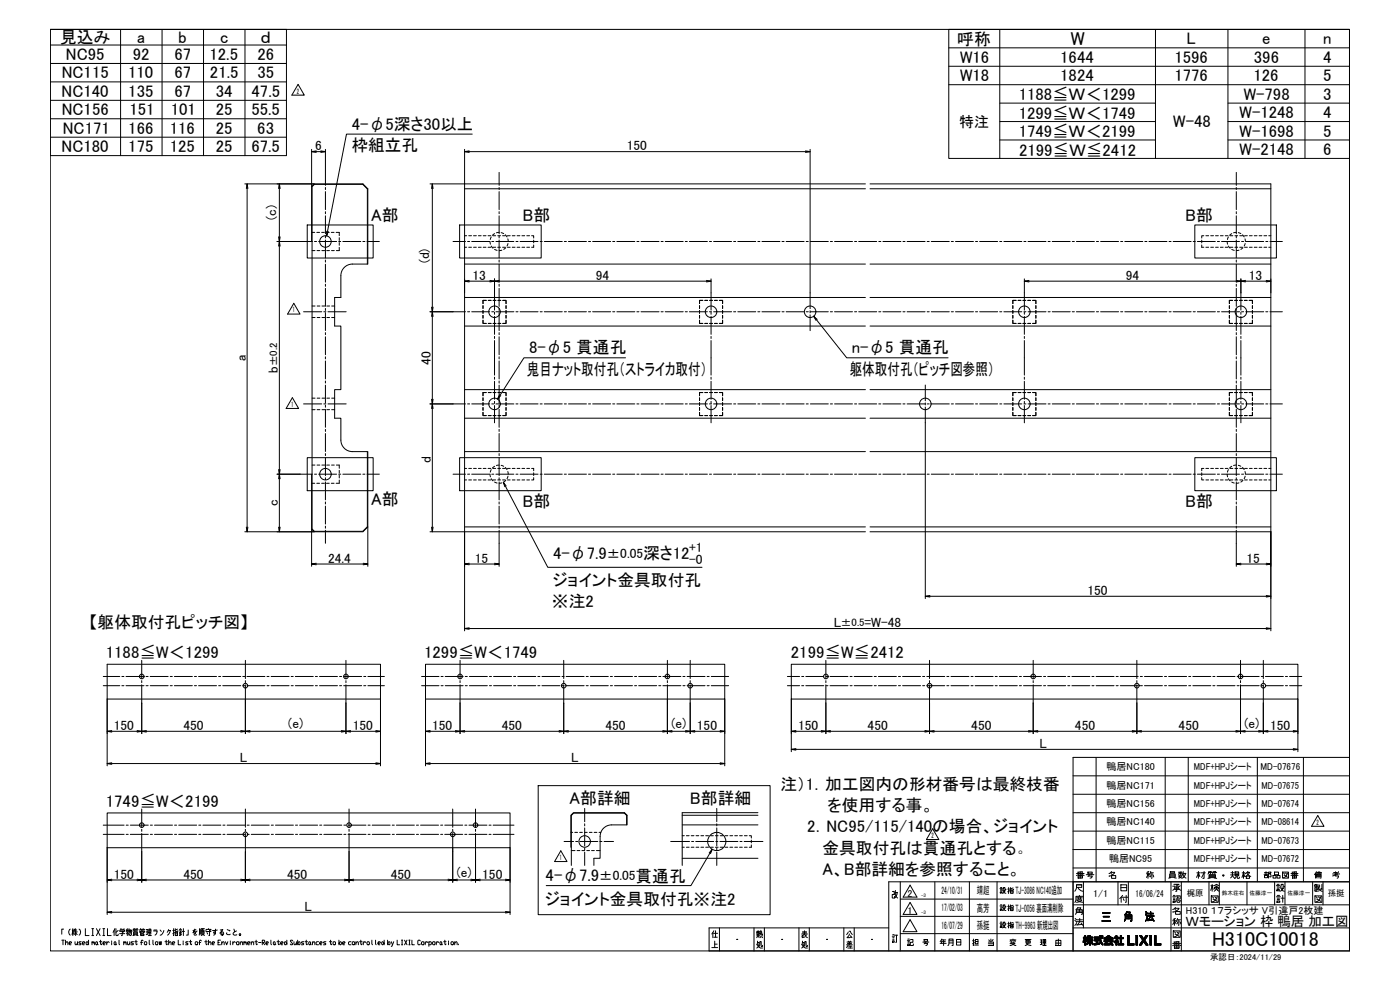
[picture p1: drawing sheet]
<svg xmlns="http://www.w3.org/2000/svg" width="841mm" height="594mm" viewBox="0 0 841 594" stroke-linecap="round" stroke-linejoin="round" font-family="sans-serif">
<!-- layer: TOS_WA -->
<g fill="none" stroke="#000" stroke-width=".6">
<path d="M30 18h781v553h-781zM658 455v75M700 455v75M714 455v75M755 455v75M783 455v75M811 455h-166v116v-41h166h-277v41M645 477h166M645 466h166M645 499h166M645 488h166M645 510h166"/>
<path d="M811 510h.1M811 510v61h-385v-14h108M536 535h1v2h-1v2h1v-1M538 536v2l1 1M538 536h1M538 535l-1 2M539 536v2l-2 1M541 530v41M547 532l4 7h-8zM562 530v41M582 530v41M599 530v41"/>
<path d="M645 521h166M651 530v27M672 530v14M673 531h4v4h-4zM673 533h4M678 530v14M703 530v41M710 530v41M726 530v14M732 530v14M749 530v14M766 530v14"/>
<path d="M772 530v14M789 530v14M795 530v14M38 558h-1v3M42 558a2.2 2.2 0 0 0 0 4M43 559h1M44 558v4M44 560h2M45 559h1M45 558l-1 1M45 558v4M48 558a2.2 2.2 0 0 1 0 4"/>
<path d="M51 558v4h2M55 558h1M56 558v4M58 558l2 4M60 558l-2 4M62 558h1M62 558v4M65 558v4h2M69 559v3M69 558l-1 2M70 558v4h1v-1M71 559l-1 1"/>
<path d="M72 559h3M72 559h3l-2 1v2M72 558l1 1M73 558v1M75 558l-1 1M76 558v1h1M76 559v1M76 558v4M77 559h2v2l-1 1M78 558l-1 2M78 559l-1 2M78 559v3"/>
<path d="M80 558h1M80 560h2v2h-2zM81 558v1M81 558h-1v1M82 558h1M82 558v1M83 558h-1l-1 1M84 558h1M84 560h2v1h-2zM84 558v1M85 558v1M85 559h.1"/>
<path d="M86 558h1M86 558l-1 1M86 558v1M88 560h1M88 558h1M88 558v3M89 558h2v2h-2zM89 559h2M90 558v4M92 559h2l-1 3M92 559h2M96 559h1"/>
<path d="M98 559l-1 2-1 1M101 558v1M104 559h1M104 558v4M105 558v1h2M107 558l-2 1M108 559v-1l1 1M108 559h1M108 559v3M109 559h2M110 558v4M113 559v3h-1"/>
<path d="M117 558l-1 2 1-1v2M118 558l-2 1M118 559l-1 2v1l1-1M120 558v4M120 558v3M121 558v4M121 558h2M121 559h2v2h-2zM121 559h2M122 558v1M124 559v-1h3v1M124 560h3"/>
<path d="M125 558h.1M126 559v3h-1M129 558v2h-1h1v1l-1 1M131 559h-3M132 559l2-1-2 3 2-1v2l-1-1 1 1M137 558l1 1M141 558v2M142 559l-1 1-1 1 1 1 1-1M429 559l-1 1v3M430 559v4M432 557v14M453 557v14"/>
<path d="M455 559h1M455 560v1M455 559v1h1M456 560v1v-1M456 560h2v2v-1M457 559l-1 3M459 557v14M480 557v14M482 560h3M483 559v2l-1 1M486 557v14M507 557v14"/>
<path d="M510 560l-1 1M510 559h1l1 2M513 557v14M541 550h104M541 540h104M547 542l4 7h-8zM547 552l4 8h-8zM645 557h166M645 544h166M37 565h2M38 565v3M39 567l1-1 1 2"/>
<path d="M39 565v3M42 567h1v-1h-1v1l1 1M44 561v-2l-1 2M44 561l1-1 1 1M45 566v2l2-1M47 566v2M49 566h-2l2 1-2 1M50 567h1v-1h-1v2h1M52 566l1 1-1 1v-1zM53 565v3M55 562h1M55 566h1v1"/>
<path d="M55 566v2M56 566h1v2M58 566h1l-1 2-1-1zM59 567v1M60 566h1M60 565v2l1 1v-1M62 562h1M62 567h1v-1h-1v1l1 1M64 566v2M66 566h-1l-1 1M67 565v1M67 566v2"/>
<path d="M69 566h1l-1 2v-1zM70 567v1M71 565l1 3M72 561h3M74 566h1v1M74 566v2M75 566h1v2M77 566v2l1-1M77 560l-1 1M78 566v2M80 566h-1l1 1-1 1M80 560h2"/>
<path d="M80 561h2M81 562h-1M81 566h1M82 565v2v1v-1M82 562h1M84 560v-1h3v1M84 561h2v1h-2zM84 561h.1M84 566h2M86 565h-1v3M87 566h1v2l-1-1zM89 561h-1"/>
<path d="M89 562h2M89 561h2M90 565v3M92 565v3M94 566h1l-1 2-1-1zM96 566v2v-2l1 2v-2M99 566h2M100 565v2v1l1-1M100 560l1-1h1l-1 3M101 567l1-1 1 2M101 565v3M104 567h1v-1h-1v1l1 1"/>
<path d="M105 560l-1 1M105 560h2v2h-2zM105 561h2M107 565v3h2M108 560h1M108 561v1M109 561h.1M109 561l-1 1M110 565v1M110 566v2M113 566h-1v1h1l-1 1M114 566h1"/>
<path d="M114 565v2l1 1v-1M118 566h1l-1 2-1-1zM119 566h2M121 565h-1v3M121 560h2M122 561l-1 1M122 561l1 1M123 566h1M124 565v2v1v-1M124 560l1 1M125 567l1-1 1 2M125 565v3"/>
<path d="M127 567h2v-1h-2v1l2 1M131 566h1M132 565h-1v3h1M133 567l1-1 1 2M133 566v2M135 566l1 2 1-2M136 560v1h1h1M138 565v1M138 566v2M140 566v2M141 566l-1 1M142 566h2l-1 2-1-1z"/>
<path d="M144 567l1-1 1 2M144 566v2M146 566h1v1M146 566v2M147 566h1v2M149 567h1v-1h-1v1l1 1M151 567l1-1v2M151 566v2M153 566h2M154 565v2v1l1-1M155 566h2M158 566h1v-1h-1v3"/>
<path d="M158 566l1 2M160 567h1v-1h-1v1l1 1M163 565v3M165 566v2l-1-1zM165 567l1 1M166 566h2M167 565v2l1 1v-1M169 567h1v-1h-1v1l1 1M171 566l1 1v1l-1-1zM172 565v3M176 565h-1h-1l2 2-1 1-1-1M177 566v2l1-1"/>
<path d="M178 566v2M179 565v3M180 566v2l-1-1zM183 566h-2l2 1-2 1M183 566h2M184 565v2v1l1-1M186 566h1l-1 2-1-1zM187 567v1M188 567l1-1v2M188 566v2M191 566h-1v2h1M192 567h1v-1h-1v1l1 1"/>
<path d="M196 566h-2l2 1-2 1M198 566h1M199 565v2v1v-1M200 566h2l-1 2-1-1zM204 565v3M204 566h1v2l-1-1zM206 567h1v-1h-1v2h1M211 566h-2l1 2h1M212 566h1v2l-1-1zM214 567l1-1v2M214 566v2M216 566h1"/>
<path d="M217 565v2v1v-1M218 566v2M220 566h-1l-1 1M221 566h1v2l-2-1zM223 565l1 3M226 565v3M227 567h1v-1h-1v2h1M230 566l1 1-1 1-1-1zM231 565v3M233 565v3M234 566v2l-1-1zM235 566l1 2"/>
<path d="M237 566l-2 2M239 565v3h1M241 565h1M241 568h1M242 565v3M243 565l1 3M244 565l-1 3M246 565h.1M246 568h.1M246 565v3M247 565v3h2M252 565h-1v3l1-1"/>
<path d="M254 566h1l-1 2-1-1zM255 566v2M257 566h-1l-1 1M258 566h1v2h-1M258 566v2M260 566h1v2l-1-1zM262 566v2M264 566h-1l-1 1M265 566v2l-1-1zM265 567l1 1M266 566h2M267 565v2l1 1v-1"/>
<path d="M269 565v1M269 566v2M271 566h1v2l-1-1zM273 567l1-1 1 2M273 566v2M275 567v1M428 569h3M428 560v1M429 561h2M429 563h2M429 567h2M429 565v4"/>
<path d="M443 564h.1M455 561h1M455 567l1 2h2M455 566h1l-1 3M455 565v3M455 562v1M455 561v1M456 562v1M456 562h-1M457 560v1M457 562v1M458 562v1"/>
<path d="M458 568h-1v-2h-1v3M470 564h.1M482 562v1M482 561h3M482 567l1 2h2M482 566h1l-1 3M482 565v3M483 561l2 2M484 563h-2M485 562h-1M485 568h-1v-2h-1v3M497 564h.1"/>
<path d="M509 568h3M509 566h3M509 567h3M509 569h3M510 568l-1 1M510 565v1M510 568h2M510 561l-1 2h2M510 566v2M511 568v1M511 562l1 1M511 565v1"/>
<path d="M524 564h.1M536 562h1M536 565h1v1h-1zM536 561h1M536 564h1M536 563h1M537 562h2M539 562v4h-1M541 561h104M651 563v1M651 565v1M651 564v2"/>
<path d="M651 563v2M652 562v1h1v1h-1l1 1v1l-1-1v3v-3l-1 1v-2v-1h1zM652 562v6M652 563v1M652 564v1M653 563v1M653 564v1M653 563v2M653 566v1M653 562h1v1v-1h1v1h1v1h-1h2v1h-1l1 3-2-2v2h-1v-2l-1 2 1-3h-1v-1h1h-1zM653 562v2M654 564v1"/>
<path d="M654 562v2M654 566v1M654 564v3M654 562v1M654 563v1M654 564v2M654 562v6M655 562v6M655 563v1M655 564v2M656 563v1M656 564v2"/>
<path d="M656 564v3M656 564v1M656 566v1M657 564v1M657 567v1M657 563h3v-1h1v1h2v1h-2l2 4-2-2-1-2h-3zM657 563v1M657 564h3v1h-1v2l2-1v1l-4 1v-1h2v-2h-2zM658 563v1M658 564v1M658 567v1M659 563v1"/>
<path d="M659 564v3M659 564v1M659 567h.1M660 563v1M660 564v1M660 567h.1M660 566v1M661 562v3M661 566v1M661 562v4M661 562v5M661 563v1"/>
<path d="M661 565v2M662 563v1M662 565v2M662 562h1v1h-1zM662 562v1M662 566v1M662 566v2M662 567v1M663 563l3-1 3 1v1h-5h-1zM663 565h6v1h-4v1h2v-1h1l1 2-1-1-5 1 1-2h-1zM663 563v1M663 565v1"/>
<path d="M663 567v1M664 565v1M664 567v1M664 563v1M664 566v2M664 565v3M664 564a1.7 1.7 0 0 1 2-1 1.7 1.7 0 0 1 2 1zM665 565v3M665 563v1M665 565v2M665 567v1M665 564h.1"/>
<path d="M665 565v1M665 562v1M666 564h.1M666 565v1M666 567v1M666 562v1M667 562v1M667 564h.1M667 565v1M667 567v1M667 563v1M667 566h.1"/>
<path d="M667 567h.1M667 566v1M668 563v1M668 565v1M668 566v1M668 566v2M668 567v1M669 563v1M669 565v1M669 567v1M669 566h.1M670 563v1"/>
<path d="M670 565v1M670 562l2 1-1 2 1 1h-1v2h-1v-2h-1l2-2h-1zM670 562v2M670 565v3M671 562v2M671 564v4M671 562v6M671 563v3M671 565v1M671 563v2M672 565v1M672 563v1"/>
<path d="M672 567v1M673 563v1M673 567v1M673 562h1v1h1v1h-1v3h1v1h-3v-1h1v-3h-1v-1h1zM673 562v6M674 562v6M674 563v1M674 567v1M675 563v1M675 567v1M677 562h1v5h3v1h-4zM677 562v6"/>
<path d="M678 562v6M679 567v1M680 567v1M681 567v1M682 562h1v6h-1zM682 562v6M683 562v6M685 562h1l1 2 1-2h2l-2 3 2 3h-2l-1-2-1 2h-2l2-3zM685 562h.1M685 567v1M685 562v1M685 566v2"/>
<path d="M686 562v2M686 566v2M686 566v1M686 565v2M686 563v1M686 563v4M687 563v3M687 564v2M688 563v4M688 563v2M688 565v2M688 563v1"/>
<path d="M688 566v1M688 562v2M688 566v2M689 566v2M689 562v1M689 567v1M689 562h.1M690 568h.1M691 562h1v6h-1zM691 562v6M692 562v6M694 562h1v5h2v1h-3z"/>
<path d="M694 562v6M695 567v1M696 567v1M697 567v1"/>
<circle cx="144" cy="561" r=".5"/>
</g>
<!-- layer: TOS_S1 -->
<g fill="none" stroke="#000" stroke-width=".6">
<path d="M187 112l2-1h29l3 3v45h-9a7 7 0 0 0-7 7v13h-4v17h4v38h-4v17h4v13a7 7 0 0 0 7 7h9v45l-3 3h-29l-2-1zM279 113h241M520 110h-241v209h241M523 110h240v209h-240M523 113h240M279 159h241M523 159h240M279 179h241M523 179h240M279 196h241M523 196h240M279 234h241"/>
<path d="M523 234h240M279 251h241M523 251h240M279 271h241M523 271h240M279 317h241M523 317h240M64 399h165v21h-165zM256 399h179v21h-179zM475 399h305v21h-305zM64 488h242v21h-242zM410 495h45"/>
<path d="M410 490h45M455 488h-45v32M343 520v-30l2-2h30l1 2v5h-9a7 7 0 0 0-6 7v14h-4v4M410 516h45"/>
<circle cx="195" cy="145" r="3"/>
<circle cx="297" cy="187" r="3"/>
<circle cx="427" cy="187" r="3"/>
<circle cx="487" cy="187" r="3"/>
<circle cx="615" cy="187" r="3"/>
<circle cx="745" cy="187" r="3"/>
<circle cx="297" cy="243" r="3"/>
<circle cx="427" cy="243" r="3"/>
<circle cx="556" cy="243" r="3"/>
<circle cx="615" cy="243" r="3"/>
<circle cx="745" cy="243" r="3"/>
<circle cx="195" cy="285" r="3"/>
<circle cx="85" cy="406" r="1.4"/>
<circle cx="147" cy="412" r="1.4"/>
<circle cx="208" cy="406" r="1.4"/>
<circle cx="276" cy="406" r="1.4"/>
<circle cx="339" cy="412" r="1.4"/>
<circle cx="401" cy="406" r="1.4"/>
<circle cx="415" cy="412" r="1.4"/>
<circle cx="496" cy="406" r="1.4"/>
<circle cx="558" cy="412" r="1.4"/>
<circle cx="621" cy="406" r="1.4"/>
<circle cx="683" cy="412" r="1.4"/>
<circle cx="745" cy="406" r="1.4"/>
<circle cx="759" cy="412" r="1.4"/>
<circle cx="85" cy="496" r="1.4"/>
<circle cx="210" cy="496" r="1.4"/>
<circle cx="286" cy="496" r="1.4"/>
<circle cx="147" cy="501" r="1.4"/>
<circle cx="272" cy="501" r="1.4"/>
<circle cx="351" cy="505" r="3"/>
<circle cx="431" cy="505" r="5"/>
</g>
<!-- layer: TOS_K3 -->
<g fill="none" stroke="#000" stroke-width=".6">
<path d="M195 104v7M195 113v1M195 115v11M300 104v7M300 113v1M300 115v11M743 104v7M743 113v1M743 115v11M195 127v1M195 130v10M300 127v1"/>
<path d="M300 130v10M743 127v1M743 130v10M180 145h8M189 145h1M191 145h11M195 142v1M195 144v11M195 156v1M195 159v10M203 145h2M206 145h11"/>
<path d="M218 145h1M220 145h8M272 145h8M281 145h1M283 145h11M295 145h2M298 145h11M300 142v1M300 144v11M300 156v1M300 159v10M310 145h1"/>
<path d="M312 145h11M324 145h2M327 145h11M339 145h1M341 145h11M354 145h1M356 145h11M368 145h1M371 145h10M383 145h1M385 145h11M397 145h1"/>
<path d="M400 145h10M412 145h1M414 145h11M426 145h1M429 145h10M441 145h1M443 145h11M455 145h1M458 145h11M470 145h1M472 145h11M484 145h2"/>
<path d="M487 145h11M499 145h1M501 145h11M513 145h2M516 145h11M528 145h1M530 145h11M542 145h2M545 145h11M557 145h1M559 145h11M571 145h2"/>
<path d="M574 145h11M586 145h1M589 145h10M601 145h1M603 145h11M615 145h1M618 145h10M630 145h1M632 145h11M644 145h1M647 145h10M659 145h1"/>
<path d="M661 145h11M673 145h1M676 145h10M688 145h1M690 145h11M702 145h2M705 145h11M717 145h1M719 145h11M731 145h2M734 145h11M743 142v1"/>
<path d="M743 144v11M743 156v1M743 159v10M746 145h1M748 145h11M760 145h2M763 145h7M195 171v1M195 173v11M297 176v10M300 171v1M300 173v11"/>
<path d="M427 176v10M487 176v9M615 176v10M743 171v1M743 173v11M745 176v10M182 187h11M195 187h1M195 185v2M195 188v11M195 200v1M197 187h11"/>
<path d="M272 187h8M281 187h1M283 187h11M295 187h2M297 188v1M297 190v11M298 187h11M300 185v2M300 188v11M300 200v1M310 187h1M312 187h11"/>
<path d="M324 187h2M327 187h11M339 187h1M341 187h11M354 187h1M356 187h11M368 187h1M371 187h10M383 187h1M385 187h11M397 187h1M400 187h10"/>
<path d="M412 187h1M414 187h11M426 187h1M427 188v1M427 190v11M429 187h10M441 187h1M443 187h11M455 187h1M458 187h11M470 187h1M472 187h11"/>
<path d="M484 187h2M487 187v1M487 189v10M487 187h11M499 187h1M501 187h11M513 187h2M516 187h11M528 187h1M530 187h11M542 187h2M545 187h11"/>
<path d="M557 187h1M559 187h11M571 187h2M574 187h11M586 187h1M589 187h10M601 187h1M603 187h11M615 187h1M615 188v1M615 190v11M618 187h10"/>
<path d="M630 187h1M632 187h11M644 187h1M647 187h10M659 187h1M661 187h11M673 187h1M676 187h10M688 187h1M690 187h11M702 187h2M705 187h11"/>
<path d="M717 187h1M719 187h11M731 187h2M734 187h11M743 185v2M743 188v11M743 200v1M745 188v1M745 190v11M746 187h1M748 187h11M760 187h2"/>
<path d="M763 187h7M195 202v11M195 214v2M195 217v11M297 202v1M297 205v20M300 202v11M300 214v2M300 217v11M427 202v1M427 205v20M615 202v1"/>
<path d="M615 205v20M743 202v11M743 214v2M743 217v11M745 202v1M745 205v20M195 229v1M195 231v11M297 227v1M297 229v11M300 229v1M300 231v11"/>
<path d="M427 227v1M427 229v11M556 231v10M615 227v1M615 229v11M743 229v1M743 231v11M745 227v1M745 229v11M182 243h11M195 243h1M195 243v2"/>
<path d="M195 246v11M195 258v1M197 243h11M272 243h8M281 243h1M283 243h11M295 243h2M297 241v1M297 244v10M298 243h11M300 243v2M300 246v11"/>
<path d="M300 258v1M310 243h1M312 243h11M324 243h2M327 243h11M339 243h1M341 243h11M354 243h1M356 243h11M368 243h1M371 243h10M383 243h1"/>
<path d="M385 243h11M397 243h1M400 243h10M412 243h1M414 243h11M426 243h1M427 241v1M427 244v10M429 243h10M441 243h1M443 243h11M455 243h1"/>
<path d="M458 243h11M470 243h1M472 243h11M484 243h2M487 243h11M499 243h1M501 243h11M513 243h2M516 243h11M528 243h1M530 243h11M542 243h2"/>
<path d="M545 243h11M556 242v1M556 244v10M557 243h1M559 243h11M571 243h2M574 243h11M586 243h1M589 243h10M601 243h1M603 243h11M615 243h1"/>
<path d="M615 241v1M615 244v10M618 243h10M630 243h1M632 243h11M644 243h1M647 243h10M659 243h1M661 243h11M673 243h1M676 243h10M688 243h1"/>
<path d="M690 243h11M702 243h2M705 243h11M717 243h1M719 243h11M731 243h2M734 243h11M743 243v2M743 246v11M743 258v1M745 241v1M745 244v10"/>
<path d="M746 243h1M748 243h11M760 243h2M763 243h7M195 260v11M195 272v2M195 275v11M300 260v11M300 272v2M300 275v11M743 260v11M743 272v2"/>
<path d="M743 275v11M180 285h8M189 285h1M191 285h11M195 287v1M195 289v11M203 285h2M206 285h11M218 285h1M220 285h8M272 285h8M281 285h1"/>
<path d="M283 285h11M295 285h2M298 285h11M300 287v1M300 289v11M310 285h1M312 285h11M324 285h2M327 285h11M339 285h1M341 285h11M354 285h1"/>
<path d="M356 285h11M368 285h1M371 285h10M383 285h1M385 285h11M397 285h1M400 285h10M412 285h1M414 285h11M426 285h1M429 285h10M441 285h1"/>
<path d="M443 285h11M455 285h1M458 285h11M470 285h1M472 285h11M484 285h2M487 285h11M499 285h1M501 285h11M513 285h2M516 285h11M528 285h1"/>
<path d="M530 285h11M542 285h2M545 285h11M557 285h1M559 285h11M571 285h2M574 285h11M586 285h1M589 285h10M601 285h1M603 285h11M615 285h1"/>
<path d="M618 285h10M630 285h1M632 285h11M644 285h1M647 285h10M659 285h1M661 285h11M673 285h1M676 285h10M688 285h1M690 285h11M702 285h2"/>
<path d="M705 285h11M717 285h1M719 285h11M731 285h2M734 285h11M743 287v1M743 289v11M746 285h1M748 285h11M760 285h2M763 285h7M195 302v1"/>
<path d="M195 304v11M195 316v1M195 319v7M300 302v1M300 304v11M300 316v1M300 319v7M743 302v1M743 304v11M743 316v1M743 319v7M85 397v11"/>
<path d="M147 397v11M208 397v11M276 397v11M339 397v11M401 397v11M415 397v11M496 397v11M558 397v11M621 397v11M683 397v11M745 397v11M759 397v11"/>
<path d="M62 412h10M62 406h10M73 412h1M73 406h1M76 412h10M76 406h10M85 409v1M85 411v11M88 412h1M88 406h1M90 412h11M90 406h11"/>
<path d="M102 412h2M102 406h2M105 412h11M105 406h11M117 412h1M117 406h1M119 412h11M119 406h11M131 412h2M131 406h2M134 412h11M134 406h11"/>
<path d="M146 412h1M146 406h1M147 409v1M147 411v11M148 412h11M148 406h11M160 412h2M160 406h2M163 412h11M163 406h11M175 412h1M175 406h1"/>
<path d="M177 412h11M177 406h11M189 412h2M189 406h2M192 412h11M192 406h11M204 412h1M204 406h1M206 412h11M206 406h11M208 409v1M208 411v11"/>
<path d="M219 412h1M219 406h1M221 412h10M221 406h10M253 412h11M253 406h11M265 412h1M265 406h1M267 412h11M267 406h11M276 409v1M276 411v11"/>
<path d="M279 412h2M279 406h2M282 412h11M282 406h11M294 412h1M294 406h1M297 412h10M297 406h10M309 412h1M309 406h1M311 412h11M311 406h11"/>
<path d="M323 412h1M323 406h1M326 412h10M326 406h10M338 412h1M338 406h1M339 409v1M339 411v11M340 412h11M340 406h11M352 412h1M352 406h1"/>
<path d="M355 412h10M355 406h10M367 412h1M367 406h1M369 412h11M369 406h11M381 412h1M381 406h1M384 412h10M384 406h10M396 412h1M396 406h1"/>
<path d="M398 412h11M398 406h11M401 409v1M401 411v11M410 412h2M410 406h2M413 412h11M413 406h11M415 409v1M415 411v11M425 412h1M425 406h1"/>
<path d="M427 412h11M427 406h11M473 412h7M473 406h7M482 412h1M482 406h1M484 412h11M484 406h11M496 412h1M496 406h1M496 409v1M496 411v11"/>
<path d="M499 412h10M499 406h10M511 412h1M511 406h1M513 412h11M513 406h11M525 412h1M525 406h1M528 412h10M528 406h10M540 412h1M540 406h1"/>
<path d="M542 412h11M542 406h11M554 412h1M554 406h1M557 412h11M557 406h11M558 409v1M558 411v11M569 412h1M569 406h1M571 412h11M571 406h11"/>
<path d="M583 412h2M583 406h2M586 412h11M586 406h11M598 412h1M598 406h1M600 412h11M600 406h11M612 412h2M612 406h2M615 412h11M615 406h11"/>
<path d="M621 409v1M621 411v11M627 412h1M627 406h1M629 412h11M629 406h11M641 412h2M641 406h2M644 412h11M644 406h11M656 412h1M656 406h1"/>
<path d="M658 412h11M658 406h11M670 412h2M670 406h2M673 412h11M673 406h11M683 409v1M683 411v11M685 412h1M685 406h1M688 412h10M688 406h10"/>
<path d="M700 412h1M700 406h1M702 412h11M702 406h11M714 412h1M714 406h1M717 412h10M717 406h10M729 412h1M729 406h1M731 412h11M731 406h11"/>
<path d="M743 412h1M743 406h1M745 409v1M745 411v11M746 412h10M746 406h10M758 412h1M758 406h1M759 409v1M759 411v11M760 412h11M760 406h11"/>
<path d="M772 412h1M772 406h1M775 412h7M775 406h7M62 496h13M76 496h1M78 496h11M85 486v11M85 498v1M90 496h2M93 496h11M105 496h1"/>
<path d="M107 496h11M119 496h2M122 496h11M134 496h1M136 496h11M147 486v11M147 498v1M148 496h2M151 496h11M163 496h1M165 496h11M178 496h1"/>
<path d="M180 496h11M192 496h1M195 496h10M207 496h1M209 496h11M210 486v11M210 498v1M221 496h1M224 496h10M236 496h1M238 496h11M250 496h1"/>
<path d="M253 496h10M265 496h1M267 496h11M272 486v11M272 498v1M279 496h1M282 496h11M286 486v11M286 498v1M294 496h1M296 496h13M351 486v8"/>
<path d="M351 495v1M351 497v11M431 486v8M431 495v1M431 497v11M62 501h13M76 501h1M78 501h11M85 501v11M90 501h2M93 501h11M105 501h1"/>
<path d="M107 501h11M119 501h2M122 501h11M134 501h1M136 501h11M147 501v11M148 501h2M151 501h11M163 501h1M165 501h11M178 501h1M180 501h11"/>
<path d="M192 501h1M195 501h10M207 501h1M209 501h11M210 501v11M221 501h1M224 501h10M236 501h1M238 501h11M250 501h1M253 501h10M265 501h1"/>
<path d="M267 501h11M272 501v11M279 501h1M282 501h11M286 501v11M294 501h1M296 501h13M339 505h6M346 505h1M348 505h11M351 509v2M351 512v8"/>
<path d="M360 505h2M363 505h6M403 505h11M415 505h2M418 505h11M430 505h1M431 509v2M431 512v8M432 505h11M445 505h1M447 505h11"/>
</g>
<!-- layer: TOS_M1 -->
<g fill="none" stroke="#000" stroke-width=".6">
<path d="M30 18h142v75h-142zM72 18v75M97 18v75M122 18v75M147 18v75M30 27h142M30 38h142M30 49h142M179 51l4 6h-8zM30 60h142M30 71h142M30 82h142"/>
<path d="M187 90v22M190 91h3M195 90v14M279 90v20h-21M282 91h202M487 90v86M147 110h42M148 113v204M168 113v29M260 113v72M166 145h14M168 148v134"/>
<path d="M279 168v8M282 169h12M297 168v8M300 169h124M427 168v8M615 168v8M618 169h125M745 168v8M748 169h13M763 168v8M177 182l3 7h-7zM258 187h14"/>
<path d="M260 190v50M176 239l3 6h-7zM258 243h14M260 245v72M556 254v106M166 285h14M168 288v29M147 319h42M187 318v22M221 317v23M258 319h21v60M763 319v60"/>
<path d="M190 339h28M282 339h15M300 326v14M743 326v14M745 339h16M559 358h202M282 378h479M64 420v40M147 420v21M229 420v40M256 420v40M401 420v21"/>
<path d="M435 420v40M475 420v32M780 420v32M67 439h15M85 422v19M88 439h57M150 439h55M208 422v19M211 439h15M258 439h16M276 422v19M279 439h57"/>
<path d="M339 422v19M341 439h57M404 439h8M415 422v19M417 439h16M478 439h15M496 422v19M499 439h57M558 422v19M561 439h57M621 422v19M623 439h57"/>
<path d="M683 422v19M686 439h56M745 422v19M748 439h8M759 422v19M762 439h15M67 459h159M258 459h175M478 450h299M323 472h140v77h-140zM560 498l4 6h-7zM792 490l3 6h-7z"/>
<path d="M64 509v40M85 512v18M147 512v18M210 512v18M272 509v21M286 512v18M306 509v40M337 511l4 7h-8zM67 529h15M88 529h57M150 529h57M212 529h57"/>
<path d="M275 529h8M288 529h16M67 548h237"/>
</g>
<!-- layer: 0 -->
<g fill="none" stroke="#000" stroke-width=".6">
<path d="M570 18h241v77h-241zM601 18v77M694 18v77M738 18v77M784 18v77M570 29h241M570 40h241M570 51h241M601 62h93M601 73h93M738 62h73M738 73h73"/>
<path d="M187 91h3M190 91h-3l3 1M193 91h2l-2 1M193 91h2M279 91h3M282 91h-3l3 1M284 81h-76l-12 61M484 91h3l-3 1M484 91h3M601 84h93M738 84h73M148 113v-3l1 3"/>
<path d="M148 110v3M167 113l1-3v3M168 110v3M259 113l1-3v3M260 110v3M196 139v3l1-3M167 148l1-3v3M167 142l1 3v-3M168 142v6M279 169h3M282 168l-3 1h3M294 168l3 1h-3"/>
<path d="M294 169h6M300 168l-3 1h3M424 168l3 1h-3M424 169h3M615 169h3M618 168l-3 1h3M743 168l2 1h-2M743 169h5M748 168l-3 1h3M761 168l2 1h-2M761 169h2M259 185l1 2v-2"/>
<path d="M259 190l1-3v3M260 185v5M489 190l20 25h61M491 192l-2-2 1 2M376 215h-61l-16 25M259 240l1 3v-3M260 240v5M300 237l-1 3 2-2M259 245l1-2v2M167 282l1 3v-3M167 288l1-3v3M168 282v6"/>
<path d="M302 290l27 51h93M304 292l-2-2 1 2M148 317v2l1-2M148 317v2M167 317l1 2v-2M168 317v2M259 317l1 2v-2M260 317v2M187 339h3M190 338l-3 1h3M218 338l3 1h-3M218 339h3"/>
<path d="M279 339h3M282 338l-3 1h3M297 338l3 1h-3M297 339h3M743 339h2M745 338l-2 1h2M761 338l2 1h-2M761 339h2M556 358h3M559 358h-3l3 1M761 358h2l-2 1M761 358h2"/>
<path d="M279 378h3M282 377l-3 1h3M761 377l2 1h-2M761 378h2M64 439h3M67 439h-3l3 1M82 439h3l-3 1M82 439h6M88 439h-3l3 1M145 439h2l-2 1M145 439h5M150 439h-3l3 1"/>
<path d="M205 439h3l-3 1M205 439h6M211 439h-3l3 1M226 439h3l-3 1M226 439h3M256 439h2M258 439h-2l2 1M274 439h2l-2 1M274 439h5M279 439h-3l3 1M336 439h3l-3 1M336 439h5"/>
<path d="M341 439h-2l2 1M398 439h3l-3 1M398 439h6M404 439h-3l3 1M412 439h3l-3 1M412 439h5M417 439h-2l2 1M433 439h2l-2 1M433 439h2M475 439h3M478 439h-3l3 1M493 439h3l-3 1"/>
<path d="M493 439h6M499 439h-3l3 1M556 439h2l-2 1M556 439h5M561 439h-3l3 1M618 439h3l-3 1M618 439h5M623 439h-2l2 1M680 439h3l-3 1M680 439h6M686 439h-3l3 1M742 439h3l-3 1"/>
<path d="M742 439h6M748 439h-3l3 1M756 439h3l-3 1M756 439h6M762 439h-3l3 1M777 439h3l-3 1M777 439h3M64 459h3M67 458l-3 1h3M226 458l3 1h-3M226 459h3M256 459h2"/>
<path d="M258 458l-2 1h2M433 458l2 1h-2M433 459h2M475 450h3M478 450h-3l3 1M777 450h3l-3 1M777 450h3M426 512l2-2-1 3M428 510l-13 22h-87M64 529h3M67 528l-3 1h3M82 528l3 1h-3"/>
<path d="M82 529h6M88 528l-3 1h3M145 528l2 1h-2M145 529h5M150 528l-3 1h3M207 528l3 1h-3M207 529h5M212 528l-2 1h2M269 528l3 1h-3M269 529h6M275 528l-3 1h3M283 528l3 1h-3"/>
<path d="M283 529h5M288 528l-2 1h2M304 528l2 1h-2M304 529h2M64 548h3M67 548h-3h3M304 548h2h-2M304 548h2"/>
</g>
<!-- layer: TOS_K2 -->
<g fill="none" stroke="#000" stroke-width=".6">
<path d="M185 135h39v20h-39zM187 140h2M190 140h2M193 140h2M196 140h2M199 140h2M202 140h2v2M276 135h49v20h-49zM300 140h-2M301 140h2M718 135h49v20h-49zM743 140h-2"/>
<path d="M744 140h1M187 151h2M190 151h2M193 151h2M196 151h2M199 151h2M204 143v1M204 146v1M204 149v2h-2M279 142h1M279 149h1M282 142h1"/>
<path d="M282 149h1M284 142h2M284 149h2M287 142h2M287 149h2M290 142h2M290 149h2M293 142h2M293 149h2M294 145l1 2M295 142v2M295 148l1 1"/>
<path d="M296 142h2M296 149h2M297 140l-1 1M297 150h2M299 142h2M299 149h2M301 150l-1 1M302 142h2M302 149h2M304 141l1 1M304 149l-1 1M305 142h1"/>
<path d="M305 149h1M305 143v2M305 146v2M308 142h1M308 149h1M311 142h1M311 149h1M314 142h1M314 149h1M316 142h2M316 149h2M319 142h2v1"/>
<path d="M321 144v2M321 147v2h-2M722 147v2h1M722 144v2M723 142h-1v1M724 142h2M724 149h2M727 142h2M727 149h2M730 142h2M730 149h2M733 142h2"/>
<path d="M733 149h2M736 142h2M736 149h2M737 145v2M738 142l-1 2M738 148l1 1M739 142h2M739 149h2M740 140l-1 1M740 150h1M742 142h2M742 149h2"/>
<path d="M744 150l-1 1M745 142h1M745 149h1M746 141l1 1M747 149l-2 1M748 142h1M748 149h1M748 143v2M748 146l-1 2M751 142h1M751 149h1M753 142h2"/>
<path d="M753 149h2M756 142h2M756 149h2M759 142h2M759 149h2M762 142h1M762 149h1M187 184h2M187 191h2M191 184h1M191 191h1M193 184h2"/>
<path d="M193 191h2M196 184h2M196 191h2M199 184h2M199 191h2M290 192v2h2M290 180v2v-2h2zM290 184v1M290 187v1M290 189v2M293 194h2M293 180h2"/>
<path d="M296 194h2M296 180h2M299 194h2M299 180h2M302 180h2v2M304 192v2h-2M304 184v1M304 187v1M304 189v2M420 192v2h2M420 180v2v-2h2zM420 184v1"/>
<path d="M420 187v1M420 189v2M423 194h2M423 180h2M426 194h2M426 180h2M429 194h2M429 180h2M432 180h2v2M434 192v2h-2M434 184v1M434 187v1"/>
<path d="M434 189v2M608 192v2h2M608 180v2v-2h2zM608 184v1M608 187v1M608 189v2M612 194h1M612 180h1M615 194h1M615 180h1M617 194h2M617 180h2"/>
<path d="M620 180h2v2M622 192v2h-2M622 184v1M622 187v1M622 189v2M739 192v2h1M739 180v2v-2h1zM739 184v1M739 187v1M739 189v2M742 194h1M742 180h1"/>
<path d="M745 194h1M745 180h1M748 194h1M748 180h1M750 180h2v2M752 192v2h-2M752 184v1M752 187v1M752 189v2M187 239h2M191 239h1M193 239h2"/>
<path d="M196 239h2M199 239h2M290 236v2v-2h2zM290 239v2M293 236h2M296 236h2M299 236h2M302 236h2v2M304 239v2M420 236v2v-2h2zM420 239v2M423 236h2"/>
<path d="M426 236h2M429 236h2M432 236h2v2M434 239v2M608 236v2v-2h2zM608 239v2M612 236h1M615 236h1M617 236h2M620 236h2v2M622 239v2M739 236v2v-2h1z"/>
<path d="M739 239v2M742 236h1M745 236h1M748 236h1M750 236h2v2M752 239v2M187 246h2M191 246h1M193 246h2M196 246h2M199 246h2M290 248v2h2"/>
<path d="M290 242v2M290 245v1M293 250h2M296 250h2M299 250h2M304 248v2h-2M304 242v2M304 245v1M420 248v2h2M420 242v2M420 245v1M423 250h2"/>
<path d="M426 250h2M429 250h2M434 248v2h-2M434 242v2M434 245v1M608 248v2h2M608 242v2M608 245v1M612 250h1M615 250h1M617 250h2M622 248v2h-2"/>
<path d="M622 242v2M622 245v1M739 248v2h1M739 242v2M739 245v1M742 250h1M745 250h1M748 250h1M752 248v2h-2M752 242v2M752 245v1M185 275h39v20h-39z"/>
<path d="M187 279h2M190 279h2M193 279h2M196 279h2M199 279h2M202 279h2v2M276 275h49v20h-49zM300 279l-2 1M301 280h2M718 275h49v20h-49zM743 279l-2 1M744 280h1"/>
<path d="M187 290h2M190 290h2M193 290h2M196 290h2M199 290h2M204 283v1M204 285v2M204 288v2h-2M279 288h1M279 281h1M282 288h1M282 281h1"/>
<path d="M284 288h2M284 281h2M287 288h2M287 281h2M290 288h2M290 281h2M293 288h2M293 281h2M294 285l1 1M295 282v2M295 288l1 1M296 288h2"/>
<path d="M296 281h2M297 280l-1 1M297 290h2M299 288h2M299 281h2M301 290h-1M302 288h2M302 281h2M304 281l1 1M304 289l-1 1M305 288h1M305 281h1"/>
<path d="M305 283v2M305 286v2M308 288h1M308 281h1M311 288h1M311 281h1M314 288h1M314 281h1M316 288h2M316 281h2M319 281h2v2M321 287v1h-2"/>
<path d="M321 284v2M722 287v1h1M722 284v2M723 281h-1v2M724 288h2M724 281h2M727 288h2M727 281h2M730 288h2M730 281h2M733 288h2M733 281h2"/>
<path d="M736 288h2M736 281h2M737 285v1M738 282l-1 2M738 288l1 1M739 288h2M739 281h2M740 280l-1 1M740 290h1M742 288h2M742 281h2M744 290h-1"/>
<path d="M745 288h1M745 281h1M746 281l1 1M747 289l-2 1M748 288h1M748 281h1M748 283v2M748 286l-1 2M751 288h1M751 281h1M753 288h2M753 281h2"/>
<path d="M756 288h2M756 281h2M759 288h2M759 281h2M762 288h1M762 281h1M343 500h1M345 500h2M348 500h2M351 500h2M354 500h2M357 500h2"/>
<path d="M360 500h1M343 511h2M347 511h1M350 511h1M352 511h2M355 511h2M358 511h3M410 502h1M410 509h1M412 502h2M412 509h2M415 502h2"/>
<path d="M415 509h2M418 502h2M418 509h2M421 502h2M421 509h2M424 502h2M424 509h2M427 502h2M427 509h2M430 502h1M430 509h1M433 502h1"/>
<path d="M433 509h1M436 502h1M436 509h1M438 502h2M438 509h2M441 502h2M441 509h2M444 502h2M444 509h2M447 502h2M447 509h2M450 502h1v1"/>
<path d="M451 505v1M451 508v1h-1"/>
</g>
<!-- layer: TOS_S2 -->
<path d="M187 145v-33l2-2h29l3 3v46M221 271v46l-3 2h-29l-2-1v-33M377 495v-5l-2-2h-31l-1 2v19" fill="none" stroke="#000" stroke-width=".6"/>
<text font-size="12.1" x="728" y="568">H310C10018</text>
<text font-size="11.3" x="643" y="27">W</text>
<g font-size="10.1">
<text x="36" y="26">見込み</text>
<text x="82" y="26">a</text>
<text x="107" y="26">b</text>
<text x="132" y="26">c</text>
<text x="157" y="26">ｄ</text>
<text x="575" y="27">呼称</text>
<text x="713" y="27">L</text>
<text x="758" y="27">e</text>
<text x="795" y="27">n</text>
<text x="40" y="36">NC95</text>
<text x="80" y="36">92</text>
<text x="105" y="36">67</text>
<text x="126" y="36">12.5</text>
<text x="155" y="36">26</text>
<text x="577" y="38">W16</text>
<text x="637" y="38">1644</text>
<text x="706" y="38">1596</text>
<text x="753" y="38">396</text>
<text x="795" y="38">4</text>
<text x="37" y="47">NC115</text>
<text x="77" y="47">110</text>
<text x="105" y="47">67</text>
<text x="126" y="47">21.5</text>
<text x="155" y="47">35</text>
<text x="577" y="49">W18</text>
<text x="637" y="49">1824</text>
<text x="706" y="49">1776</text>
<text x="753" y="49">126</text>
<text x="795" y="49">5</text>
<text x="37" y="58">NC140</text>
<text x="77" y="58">135</text>
<text x="105" y="58">67</text>
<text x="130" y="58">34</text>
<text x="151" y="58">47.5</text>
<text x="747" y="60">W-798</text>
<text x="795" y="60">3</text>
<text x="612" y="60">1188≦Ｗ＜1299</text>
<text x="37" y="69">NC156</text>
<text x="78" y="69">151</text>
<text x="103" y="69">101</text>
<text x="130" y="69">25</text>
<text x="151" y="69">55.5</text>
<text x="612" y="71">1299≦Ｗ＜1749</text>
<text x="745" y="71">W-1248</text>
<text x="795" y="71">4</text>
<text x="211" y="78">4-φ5深さ30以上</text>
<text x="705" y="76">W-48</text>
<text x="38" y="80">NC171</text>
<text x="77" y="80">166</text>
<text x="102" y="80">116</text>
<text x="130" y="80">25</text>
<text x="155" y="80">63</text>
<text x="612" y="82">1749≦Ｗ＜2199</text>
<text x="745" y="82">W-1698</text>
<text x="795" y="82">5</text>
<text x="37" y="91">NC180</text>
<text x="77" y="91">175</text>
<text x="102" y="91">125</text>
<text x="130" y="91">25</text>
<text x="151" y="91">67.5</text>
<text x="211" y="91">枠組立孔</text>
<text x="612" y="93">2199≦Ｗ≦2412</text>
<text x="745" y="93">W-2148</text>
<text x="795" y="93">6</text>
<text x="223" y="133">A部</text>
<text x="314" y="133">B部</text>
<text x="712" y="133">B部</text>
<text x="318" y="212">8-φ5 貫通孔</text>
<text x="512" y="212">n-φ5 貫通孔</text>
<text x="317" y="225">鬼目ナット取付孔（ストライカ取付）</text>
<text x="510" y="225">躯体取付孔（ピッチ図参照）</text>
<text x="223" y="303">A部</text>
<text x="314" y="304">B部</text>
<text x="712" y="304">B部</text>
<text x="332" y="336">4-φ7.9</text>
<text x="386" y="336">深さ12</text>
<text x="332" y="352">ジョイント金具取付孔</text>
<text x="332" y="365">※注2</text>
<text x="54" y="377">【躯体取付孔ピッチ図】</text>
<text x="64" y="395">1188≦W＜1299</text>
<text x="255" y="395">1299≦W＜1749</text>
<text x="475" y="395">2199≦W≦2412</text>
<text x="469" y="474">注）1．加工図内の形材番号は最終枝番</text>
<text x="64" y="484">1749≦W＜2199</text>
<text x="342" y="483">A部詳細</text>
<text x="415" y="483">B部詳細</text>
<text x="497" y="487">を使用する事。</text>
<text x="485" y="500">2．NC95/115/140の場合、ジョイント</text>
<text x="494" y="513">金具取付孔は貫通孔とする。</text>
<text x="494" y="526">A、B部詳細を参照すること。</text>
<text x="328" y="529">4-φ7.9</text>
<text x="382" y="530">貫通孔</text>
<text x="327" y="544">ジョイント金具取付孔※注2</text>
</g>
<text font-size="9.7" x="661" y="555">三 角 法</text>
<text font-size="8.9" x="576" y="76">特注</text>
<g font-size="8.1">
<text x="189" y="90">6</text>
<text x="377" y="90">150</text>
<text x="166" y="132" transform="rotate(-90 166 132)">(c)</text>
<text x="258" y="158" transform="rotate(-90 258 158)">(d)</text>
<text x="284" y="168">13</text>
<text x="358" y="168">94</text>
<text x="676" y="168">94</text>
<text x="750" y="168">13</text>
<text x="148" y="217" transform="rotate(-90 148 217)">a</text>
<text x="259" y="219" transform="rotate(-90 259 219)">40</text>
<text x="167" y="224" transform="rotate(-90 167 224)">b</text>
<text x="259" y="278" transform="rotate(-90 259 278)">d</text>
<text x="167" y="304" transform="rotate(-90 167 304)">c</text>
<text x="365" y="335">±0.05</text>
<text x="414" y="331">+1</text>
<text x="197" y="338">24.4</text>
<text x="285" y="338">15</text>
<text x="414" y="339">-0</text>
<text x="749" y="338">15</text>
<text x="653" y="357">150</text>
<text x="501" y="377">L</text>
<text x="519" y="377">=W-48</text>
<text x="173" y="437">(e)</text>
<text x="403" y="437">(e)</text>
<text x="748" y="437">(e)</text>
<text x="68" y="438">150</text>
<text x="110" y="438">450</text>
<text x="212" y="438">150</text>
<text x="260" y="438">150</text>
<text x="301" y="438">450</text>
<text x="364" y="438">450</text>
<text x="419" y="438">150</text>
<text x="479" y="438">150</text>
<text x="521" y="438">450</text>
<text x="583" y="438">450</text>
<text x="646" y="438">450</text>
<text x="708" y="438">450</text>
<text x="763" y="438">150</text>
<text x="625" y="449">L</text>
<text x="144" y="458">L</text>
<text x="343" y="458">L</text>
<text x="68" y="528">150</text>
<text x="110" y="528">450</text>
<text x="173" y="528">450</text>
<text x="235" y="528">450</text>
<text x="274" y="527">(e)</text>
<text x="290" y="528">150</text>
<text x="360" y="529">±0.05</text>
<text x="183" y="547">L</text>
<text x="712" y="556">Ｗモーション 枠 鴨居 加工図</text>
</g>
<g font-size="7.9">
<text x="665" y="529">名 称</text>
<text x="718" y="529">材質・規格</text>
<text x="703" y="537">承</text>
<text x="726" y="537">検</text>
<text x="766" y="537">設</text>
<text x="788" y="537">製</text>
<text x="645" y="543">度</text>
<text x="671" y="543">付</text>
<text x="703" y="543">認</text>
<text x="766" y="543">計</text>
<text x="645" y="557">法</text>
<text x="703" y="557">称</text>
</g>
<g font-size="7.5">
<text x="646" y="529">番号</text>
<text x="701" y="529">員数</text>
<text x="758" y="529">部品図番</text>
<text x="788" y="529">備 考</text>
<text x="645" y="537">尺</text>
<text x="726" y="543">図</text>
<text x="789" y="543">図</text>
<text x="645" y="550">角</text>
<text x="703" y="550">名</text>
<text x="544" y="569">記 号</text>
<text x="563" y="569">年月日</text>
<text x="583" y="569">担 当</text>
<text x="605" y="569">変 更 理 由</text>
<text x="703" y="564">図</text>
<text x="703" y="571">番</text>
</g>
<g font-size="7.1">
<text x="599" y="538">設指</text>
<text x="599" y="548">設指</text>
</g>
<text font-size="6.6" x="599" y="558">設指</text>
<g font-size="6.4">
<text x="166" y="220" transform="rotate(-90 166 220)">±0.2</text>
<text x="505" y="376">±0.5</text>
<text x="566" y="537">24/10/31</text>
<text x="587" y="537">靖超</text>
<text x="610" y="537">TJ-3086 NC140追加</text>
<text x="566" y="548">17/02/03</text>
<text x="587" y="548">高芳</text>
<text x="610" y="548">TJ-0056 裏面溝削除</text>
<text x="566" y="558">16/07/29</text>
<text x="587" y="558">孫挺</text>
<text x="610" y="558">TH-9963 新規出図</text>
</g>
<g font-size="6">
<text x="665" y="463">鴨居NC180</text>
<text x="717" y="463">MDF+HPJシート</text>
<text x="757" y="463">MD-07676</text>
<text x="665" y="474">鴨居NC171</text>
<text x="717" y="474">MDF+HPJシート</text>
<text x="758" y="474">MD-07675</text>
<text x="665" y="485">鴨居NC156</text>
<text x="717" y="485">MDF+HPJシート</text>
<text x="758" y="485">MD-07674</text>
<text x="665" y="496">鴨居NC140</text>
<text x="717" y="496">MDF+HPJシート</text>
<text x="758" y="496">MD-08614</text>
<text x="665" y="507">鴨居NC115</text>
<text x="717" y="507">MDF+HPJシート</text>
<text x="758" y="507">MD-07673</text>
<text x="666" y="518">鴨居NC95</text>
<text x="717" y="518">MDF+HPJシート</text>
<text x="758" y="518">MD-07672</text>
<text x="545" y="539">2</text>
<text x="657" y="539">1/1</text>
<text x="682" y="539">16/06/24</text>
<text x="545" y="549">1</text>
<text x="712" y="549">H310 １７ラシッサ V引違戸2枚建</text>
</g>
<g font-size="5">
<text x="713" y="538">梶原</text>
<text x="798" y="538">孫挺</text>
<text x="727" y="576">承認日：2024/11/29</text>
</g>
<g font-size="4.7">
<text x="178" y="56">2</text>
<text x="176" y="188">1</text>
<text x="175" y="244">1</text>
<text x="791" y="495">2</text>
<text x="560" y="503">2</text>
<text x="336" y="517">1</text>
</g>
<g font-size="3.4">
<text x="734" y="538">鈴木荘右</text>
<text x="751" y="538">佐藤淳一</text>
<text x="774" y="538">佐藤淳一</text>
</g>
<g font-size="3">
<text x="553" y="539">-3</text>
<text x="553" y="549">-3</text>
</g>
</svg>
